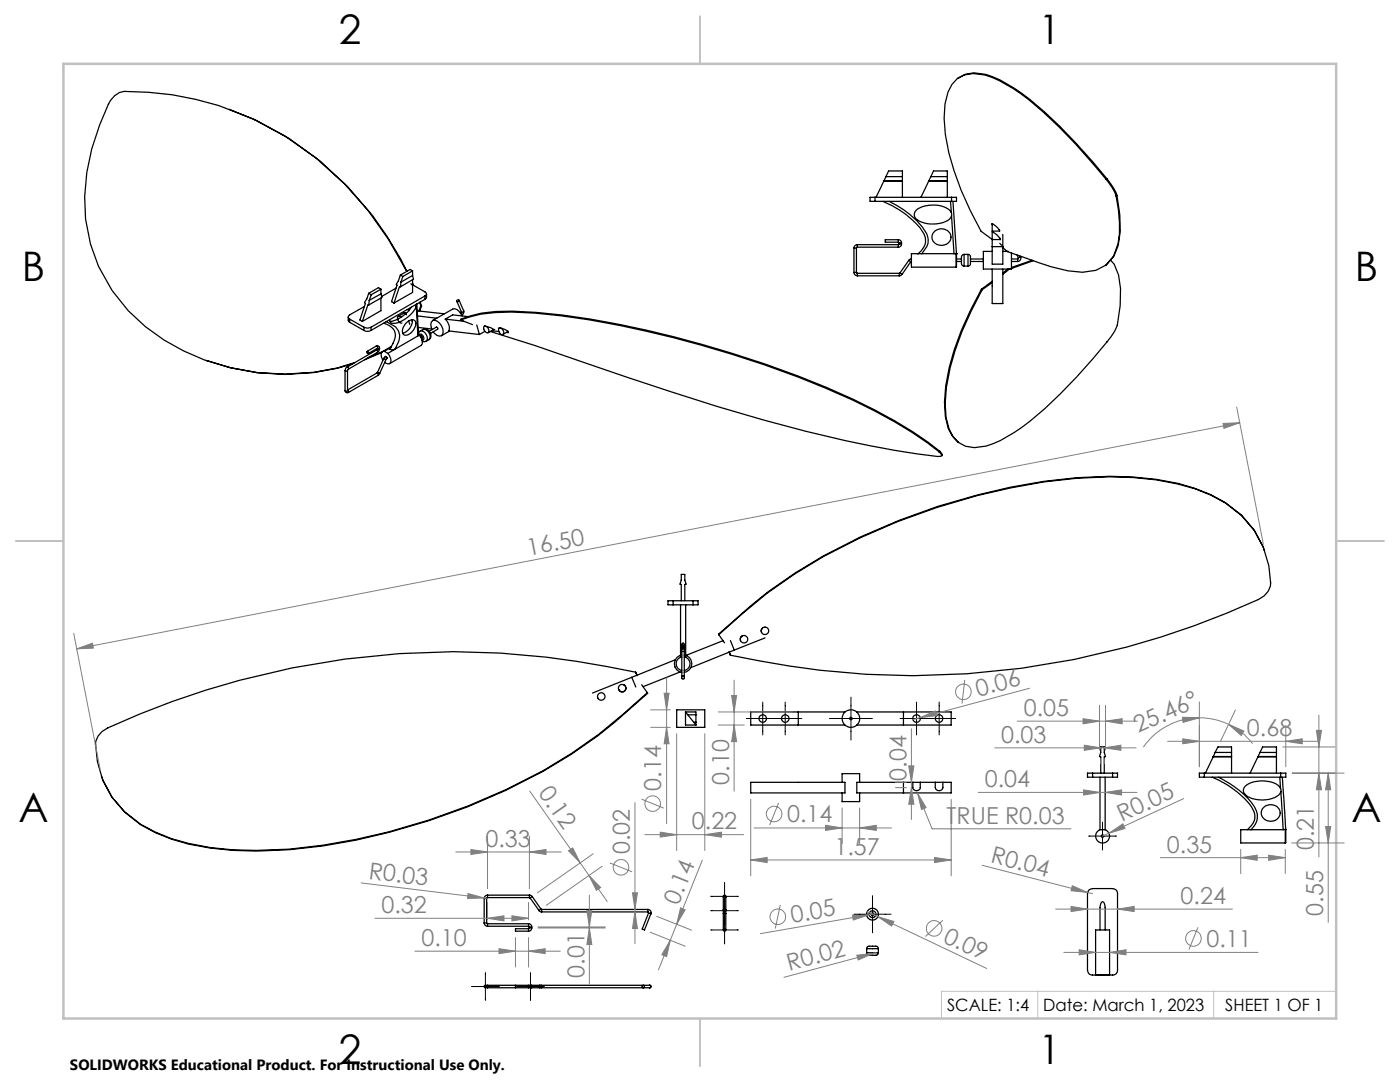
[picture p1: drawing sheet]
<svg xmlns="http://www.w3.org/2000/svg" width="279mm" height="216mm" viewBox="0 0 279 216" stroke-linecap="round" stroke-linejoin="round" font-family="sans-serif">
<g fill="none" stroke="#000" stroke-width=".25">
<path d="M191.3 15.6a6.8 6.8 0 0 1 6.8-.3 35.7 35.7 0 0 1 10.4 7 124.8 124.8 0 0 1 12.4 13.3M191.3 15.5l-.2 .2M45.8 21.8a63.7 63.7 0 0 1 35.4 32.4M174.6 39.4h-1v.8h1M174.6 39.4v.8M174.6 39.4h15.3M176.4 36.1h3.7M176.4 36.1l-1.6 3.3M176.4 36.1h.1M176.8 35.2h3.3M176.8 35.2l.5-1.1h2.8v5.3M176.8 35.2l-.4 .9"/>
<path d="M185.3 36.1h3.8M185.3 36.1l-1.5 3.3M185.4 36.1h-.1M185.4 36.1h3.7M185.8 35.2l.5-1.1h2.8v5.3M185.8 35.2l-.4 .9M185.8 35.2h3.3M189.9 39.4h1v.8h-1M189.9 39.4v.8M220.7 35.8a97.5 97.5 0 0 0-17-17.1 23.1 23.1 0 0 0-7.2-3.7 5.6 5.6 0 0 0-7.3 3.4 21.7 21.7 0 0 0 .2 12.2 63 63 0 0 0 6.4 15.5l2.2 1.7M220.7 35.8h.1M220.8 35.8a9.6 9.6 0 0 1 1.9 3.3"/>
<path d="M220.9 35.6l-.2 .2M220.9 35.6v.1M220.9 35.7a9.6 9.6 0 0 1 2 3.3M220.9 35.7l-.1 .1M222.7 39.1a24.7 24.7 0 0 1 .4 9.5 6.6 6.6 0 0 1-7.1 5.7 38.3 38.3 0 0 1-11.6-2.9l-3.3-1.2-1-.8M222.9 39l.6 3.9 .1 3.3-.4 2.8-.9 2.2-1.5 1.6M222.9 39l-.2 .1M73.6 58.5l-.4 1.2-.5 .7 .2 .2-1.1 3.3 .5 .2M73.6 58.5l.5 .3M73.7 59.9l-.1 1M74.1 58.8l-.4 1.1M76 59.5v2.5l-3.7 2.1"/>
<path d="M76 57.7l-1.9 1.1M76 57.7v.9M76 58.6l-2.3 1.3M76 58.6l.2 .8-2.6 1.5M76 57.7l-.5-.3-1.9 1.1M79 57.5l-2.8 1.7M79.9 54.9l-.4 1.1-.4 .7 .1 .2-1.1 3.3 .5 .3M79.9 54.9l.5 .3M79.9 57.2h-.2l-1.1 3.3M80 56.3l-.1 .9M80.4 55.2l-.4 1.1M81.2 54.2a65.6 65.6 0 0 0-30.8-30.5 60.8 60.8 0 0 0-25.6-5.5 4.3 4.3 0 0 0-3.2 2.6 43.9 43.9 0 0 0-4.5 22.9 32.8 32.8 0 0 0 15.7 24.2 45.1 45.1 0 0 0 38 4.5"/>
<path d="M82 56.6l2.8 1.6a.42 .42 0 0 1 .3 .4 .42 .42 0 0 1-.3 .5M82.2 56.8l.1 .2M82.3 56.5l.2 .4M82.3 55.8v2.5l-3.7 2.2M82.3 54l-.5-.2-1.9 1.1M82.3 54l-1.9 1.2M82.3 54v1M82.3 55l-2.3 1.3M82.3 55l.2 .7-2.6 1.5M84.8 59.1l-10.8 6.2M84.8 59.1v.6M84.8 59.7l-10.8 6.2"/>
<path d="M85.1 58.7v.8l-.3 .2M91.6 59.9l.9 2.1M170.4 54.4a.73 .73 0 0 0 .7 .6M170.4 49.5h.5M170.4 54.4h.5M170.4 49.5v4.9M170.9 54.4l.2 .1M170.9 49.5v4.9M171.1 49.3l-.2 .2M171.1 48.8a.66 .66 0 0 0-.7 .7M171.1 48.8v.5M171.1 54.5v.5"/>
<path d="M171.1 49.3h8.2M171.1 48.8h8.2M171.1 54.5h8.4M171.1 55h8.4M174.6 40.2h15.3M176.2 40.2a17.4 17.4 0 0 1 8.2 6.5 3.1 3.1 0 0 1-1.2 4M177.4 40.2a17.4 17.4 0 0 1 7.5 6.4 3.3 3.3 0 0 1-.9 4M179.3 48.3l.1 .2M179.3 47.8a.6 .6 0 0 1 .6 .7M179.3 47.8h-2.6v.5h2.6M179.3 48.8v.5M179.3 47.8v.5"/>
<path d="M179.4 48.7l-.1 .1M179.4 48.5h.5M179.4 48.7h.5M179.4 48.5v.2M179.5 54.5v.5M179.6 54.5h-.1M179.6 54.5l.4 .3M179.9 48.7a.6 .6 0 0 1-.6 .6M179.9 48.5v.2M180 54.8l-.5 .2M181.4 52l.4 .2M181.4 52l-1.8 2.5"/>
<path d="M181.8 52.2l-1.8 2.6M181.9 52.2h-.1M181.9 51.7l-.5 .3M186.4 46.2a1.91 1.91 0 0 1 2.2-.4 1.91 1.91 0 0 1 1.2 1.8 1.94 1.94 0 0 1-2 1.4 1.94 1.94 0 0 1-1.8-1.7l.1-.6zM189.7 40.2l.2 2.2M189.9 42.4a4.4 4.4 0 0 0-4.5-1.4l-1.2 .2a1.8 1.8 0 0 0-1.7 2 4.4 4.4 0 0 0 4.5 1.5l1.2-.3a2.37 2.37 0 0 0 1.7-1.3M189.9 42.4v.7M189.9 43.1l.5 7.5M190.2 40.2l.7 10.5M190.4 50.6h-8.5v2.7h8.9M190.4 50.6h.4v2.7M190.8 50.6h.1"/>
<path d="M190.9 50.6h.1M190.9 50.6l-.1 2.7M190.9 51.7h1M190.9 52.2h1M192.4 50.8l-.3 .1a3.1 3.1 0 0 0 0 2.1l.3 .1M192.4 50.8v2.3M192.4 53.1h.8M192.4 50.8h.8M193.2 50.8h.2a2.32 2.32 0 0 1 .2 2.1l-.4 .2M193.2 50.8v2.3M193.7 51.7h2.6M193.7 52.2h2.6"/>
<path d="M195.9 57.7a57.7 57.7 0 0 0-7.2 19.3l-.2 3.3 .2 2.8a7 7 0 0 0 2.6 5.2M195.9 57.7l.1 .1M198 47.8v-1.5a3 3 0 0 1 1.6 1.5M198 44.6v1.5h1.5a2.5 2.5 0 0 0-1.6-1.4l.1 .1M198 50.2h-1.7v3.5h5.6v-3.3M198 47.8h1.6M198 56.4l-2 1.4M198 56.1l-2.1 1.6M198 53.7v6.9h2.1v-6.9M199.5 48.5l.6 .7h-2.1M199.7 47.7l-.1 .1M200.1 50.2h1.2"/>
<path d="M200.1 46.8v5.9h-2.1v-4.9M201.2 53.6l-1.1 .9M201.3 53.7l.1 .1M201.4 53.8l-1.3 1M201.5 53.7l-.1 .1M201.9 51.7h1.2M201.9 52.2h1.2M203 50.9l.2 .6M203.1 51.7v.5M203.2 51.5l-.1 .2M203.6 51.1l.1 .2M203.7 51.3a.65 .65 0 0 1-.6 .9"/>
<path d="M203.7 51.3l-.5 .2M206 51.9l-4.1 1.5M206.2 52l-4.4 1.6M220.8 52.9l-.2 .1M221.6 51.9l.8 .8 .8 2.2a24.1 24.1 0 0 1-.4 10.3l-.3 .9a99.3 99.3 0 0 1-18.6 19.2 22.3 22.3 0 0 1-7.1 3.7 5.6 5.6 0 0 1-7.4-3.4 21.3 21.3 0 0 1 .2-12.2 62.2 62.2 0 0 1 6.4-15.6M41.2 71.9l.1 .1M41.3 72a44.6 44.6 0 0 0 29.1 .6M68.9 77.9l.1 .4h.5M68.9 73.9l.2 .2 .3-.2M68.9 77.9l.1 .2 .4-.2M68.9 73.9v4M69.3 73.2l-.3 .4-.1 .3"/>
<path d="M69.3 73.2l.2 .2v.3M69.4 77.9h.1M69.4 77.9l.2 .2-.1 .2M69.4 73.9v4M69.5 63.3v.7l.3 .3M69.5 73.7l-.1 .2M69.8 63.7l2.8 1.6M69.8 63.7v.6M69.8 64.3l2.8 1.6M72.6 65.3a1.5 1.5 0 0 0 1.4 0M72.6 65.9a1.5 1.5 0 0 0 1.4 0M72.6 65.3v.6"/>
<path d="M72.7 61.2l-2.9 1.6a.46 .46 0 0 0-.3 .5 .46 .46 0 0 0 .3 .4M73.2 70.1h.1a.24 .24 0 0 1 .2 .2 .24 .24 0 0 1-.1 .3l-.2-.4zM73.6 60.9h-.2l-1.1 3.2M74 65.3v.6M75.1 69.1l.4-.1 .2 .4M75.1 69.9l.2 .1v.3M75.1 69.1h.2v.4M75.1 69.9l-5.8 3.3M75.1 69.1l-1.9 1M75.2 74.4l.3 .2v.3M75.2 74.4l-5.8 3.4M75.2 69.6l-.1 .3"/>
<path d="M75.2 69.6l.2 .1 .3-.1M75.2 69.5v.1M75.3 69.5h.1M75.3 70.3l-5.8 3.4M75.3 69.5l-1.8 1.1M75.4 74.3l-.2 .1M75.4 74.3l.4 .2M75.5 74.9l-6 3.4M75.7 69.6l-.1 .4-.3 .3M75.7 69.4l-.4 .1M75.7 69.4v.2M75.8 74.5l-.3 .4"/>
<path d="M76.2 70.3l-3.4 1.5M76.6 64.5a2.7 2.7 0 0 1 2.3 2.7l-.5 1.5-.6 1M76.6 71.5l.4 .2M76.6 71.5l-1.2 2.8M76.7 70.1h-.3a1.23 1.23 0 0 0 0 1.8M76.7 70.1l.7 .4M76.9 71.2l-.3 .3M76.9 71.2l.3 .2v.2M77 64.2l2 1a2.57 2.57 0 0 1 .6 2.9l-.8 1.6M77 71.7l-1.2 2.8M77.2 71.6l-.2 .1M77.4 70.5a1.65 1.65 0 0 1 .4 2.1l-.8-.1-.2-.2"/>
<path d="M78 69.4l-1.3 .7M78.1 69.1l-1.8 1.1-2.9 1.2M78.1 69.3l-.2 .2a.53 .53 0 0 0 .4 .4 .53 .53 0 0 0 .5-.2M78.8 69.7l-1.4 .8M80 63.3a.41 .41 0 0 0-.6 0 .96 .96 0 0 0 .8 1.2M80.6 62.5a.32 .32 0 0 1 .4 0 .32 .32 0 0 1 .1 .3l-.2-.4-.4 .1M80.6 62.5h.1M80.6 62.5l-1.1 .6M81.2 64.3a1.11 1.11 0 0 1 1.7-.2 2.38 2.38 0 0 1-2.1 2.8 1.3 1.3 0 0 1 0-2.1zM81.2 61.8h.5M81.6 64l.2 .7M82.1 61.3a6.4 6.4 0 0 1-4.3 2.8"/>
<path d="M82.2 63.8a2.46 2.46 0 0 1-1.8 2.7M83.1 61.1a5.9 5.9 0 0 1-4.6 3.4 .61 .61 0 0 1-.7-.6M83.1 60.7v.4M83.1 61.1l.3 5.9M83.2 60.7l.3 6.1M83.3 62l5.4 .6M83.3 63l3.9 .5M83.4 67l-4.6 2.7M83.5 65.3l2.7 .4M83.5 66.7l-.1 .3M83.5 66.7a1.53 1.53 0 0 1 .5 2.2l-6.2 3.7M83.5 66.7a2.08 2.08 0 0 1 .8 1.6"/>
<path d="M83.7 66.8l.1-.1a.79 .79 0 0 1 .7 1.2h-.2M83.7 60.4l.3 .6M83.9 60.3l.2 .8M83.9 66.1l-.4 .4M83.9 66a1.38 1.38 0 0 1 1.2 2.1M83.9 67.1a.25 .25 0 0 1 .3 .1 .25 .25 0 0 1 0 .3M84 61l-.4 1.1M84 61l.1 .1M84.1 61.1l-.4 1M84.3 68.1l.5 .1 .3-.1M84.5 65.7a1.23 1.23 0 0 1 1.3 .6 1.23 1.23 0 0 1-.2 1.5M84.5 65.7a1.36 1.36 0 0 1 1.1 2.1"/>
<path d="M84.5 65.7l-.6 .3M85.6 67.8l-.5 .3M85.7 66.1l1.4-.8 .2 .1v.3l-1.4 .8M86.2 65.8a1.42 1.42 0 0 1 .2-1.8 1.6 1.6 0 0 1 1.7 1 1.55 1.55 0 0 1 0 2 1.43 1.43 0 0 1-1.6-.8M88.9 63.7a2.28 2.28 0 0 1 .7 2.3l6.1 .7M88.9 63.7l3.6 .4M89.7 66.1l-1.6 .9M91.2 60.1l.9 2.1M91.9 63.9a24.4 24.4 0 0 1 10.2-1.6 150.6 150.6 0 0 1 32.2 5 201.2 201.2 0 0 1 40.1 14.7 74.2 74.2 0 0 1 13 8.2M91.9 63.9l.1-.2a23.8 23.8 0 0 1 10.2-1.6 158.3 158.3 0 0 1 38 6.7 186.5 186.5 0 0 1 34.5 13 74.4 74.4 0 0 1 12.8 8.2M91.9 63.9l2.4 .9M92.2 63a1.6 1.6 0 0 0-1.9-1.3l-4 2.3"/>
<path d="M92.5 62l.1 .4-.5 .5v-.4h-.2l.2-.3M92.5 62a.26 .26 0 0 1-.1 .3 .26 .26 0 0 1-.3-.1M93.5 63.2l-3.2-.4-1.4 .9M95.1 64.8l.6 1.9M96.7 65.1l1.2 .3 .6 .4M96.7 65.1a.85 .85 0 0 1 .7 1.3 .86 .86 0 0 1-.7-1.3zM96.8 66.1l-1.1 .6M97.9 66.1l8.9 2.9a670.9 670.9 0 0 0 54 17 210.3 210.3 0 0 0 26.3 5.1h.6l.3-.2-.5-.7M98.1 66l1.5 .1M98.5 65.8h.1M98.5 65.8l-1.1 .6M99.6 65.4h.1"/>
<path d="M99.6 65.4l1.2 .4 .6 .3M99.6 65.4a.88 .88 0 0 0 .8 1.3 .87 .87 0 0 0-.4-1.2M101.1 66.3l.4 .1M101.4 66.1h.1M101.4 66.1l-1 .6M187.4 90.2h.1M187.5 90l-.1 .2M187.5 90h.1M187.5 90l.5 .5v.2M187.5 90v.2M188 90.7v.2M134.3 119.9h-1v.8h1"/>
<path d="M134.3 119.9v.8M134.3 119.9h4M136 119.9v-3.3h-.3l.3-.9v-1.1h.7v1.1l.2 .9h-.2v3.3M138.3 119.9h1v.8h-1M138.3 119.9v.8M252.3 109.7a17.8 17.8 0 0 0-7.8-9.4 35.1 35.1 0 0 0-13.8-4.7 93.6 93.6 0 0 0-35.7 3.2 121.2 121.2 0 0 0-41.6 19.2l-3.5 2.8-6.5 5.7v.1M252.3 109.7l.1 .2M253.6 116.3a3.7 3.7 0 0 1-2.5 3.3 164.8 164.8 0 0 1-105.3 11.1M253.6 116.3a19.2 19.2 0 0 0-11.9-17.5 44 44 0 0 0-15.6-3.5 98.3 98.3 0 0 0-31 3.6 122 122 0 0 0-42 19.5l-4.9 4-4.8 4.2M253.6 116.3h.1M124.4 136.6a.73 .73 0 0 1 .3 1.2 .73 .73 0 0 1-1.2-.1M126.1 135.1l.8 2"/>
<path d="M126.9 134.1a164.5 164.5 0 0 0-105.4 11.1 3.7 3.7 0 0 0-2.4 3.4 18.9 18.9 0 0 0 11.9 17.4 45.4 45.4 0 0 0 20.2 3.7 113 113 0 0 0 34.5-6.1 118.1 118.1 0 0 0 33.9-17.1l4.9-4.1 4.7-4.2M126.9 134.1l.2 .6M126.9 134.1l.2 .7M128.1 136.6l1.1 1.6M129.2 138.2l.1 .1a107.7 107.7 0 0 1-20.9 15.6 131.6 131.6 0 0 1-50.6 15.6 66.5 66.5 0 0 1-20.2-1.1 27.6 27.6 0 0 1-12.7-6.3l-2.5-3-1.8-3.3-.2-.7M134.3 120.7h4M134.8 131.7l-16.5 6.6M135.7 134.1l-7.4 2.9M135.8 120.7v10.4M135.8 131.1a1.4 1.4 0 0 0-.9 1.5 1.4 1.4 0 0 0 1.2 1.2M135.8 131.1h.3M136.1 129.6v.4"/>
<path d="M136.1 134.9v.1a.31 .31 0 0 0 0 .5 .31 .31 0 0 0 .4 0 .31 .31 0 0 0 .1-.5v-.1M136.1 128.6v.4M136.1 129.2v.4M136.1 130.7a1.75 1.75 0 0 0-1.5 1.7 1.75 1.75 0 0 0 1.5 1.8M136.1 129.6a.25 .25 0 0 1 .2-.3 .25 .25 0 0 1 .3 .3M136.1 130h.5M136.1 134.9h.5M136.1 129h.5M136.1 129.2h.5M136.1 129v.2M136.1 130v4.9M136.6 129.6v.4"/>
<path d="M136.6 128.6v.4M136.6 129.2v.4M136.6 130.7a1.74 1.74 0 0 1 1.5 1.7 1.74 1.74 0 0 1-1.5 1.8M136.6 129v.2M136.6 130v4.9M136.6 131.1h.2M136.8 120.7v10.4M136.8 131.1a1.4 1.4 0 0 1 .9 1.5 1.4 1.4 0 0 1-1.1 1.2M143.4 126.6l1.2 1.7M144.3 127.8l-7.4 3M145.5 130l.3 .7M145.6 130.2l.2 .5"/>
<path d="M145.8 127.8l.7 1.9M146.5 129.7l-8.6 3.5M148.2 126.9l-.4 .3v.6M152.2 125.3a.74 .74 0 0 0 .2 1.2 .74 .74 0 0 0 1-.6 .74 .74 0 0 0-1-.7l-.4 .3-.1 .6M152.7 127.3l-6.2 2.4M20.2 155l.1 .1M135 141.6h5.7v3.5h-5.7zM136.8 142.1h2.1v.5M136.8 142.1v2.6h2.1M136.8 142.1l2.1 2.6M137.3 142.6h1.6M138.5 144.1h.4"/>
<path d="M138.9 142.6v1.5M138.9 144.1v.6M149.8 156.1h18.8v2.1h-18.8zM159.3 142.1v2.6M168.1 156.1v-1.7h3.5v1.7M168.1 158.2v1.7h3.5v-1.7M168.6 142.1h-18.8v2.6h18.8M171 142.1h18.8v2.6h-18.8M180.3 142.1v2.6M180.3 156.1v2.1M182.2 156.1v1.1a.76 .76 0 0 0 .7 .6 .76 .76 0 0 0 .8-.6v-1.1M182.2 156.1h1.5"/>
<path d="M182.2 156.1h-11.2v2.1h18.8v-2.1h-1.6M183.7 156.1h3M186.7 156.1v1.1a.78 .78 0 0 0 .7 .6 .78 .78 0 0 0 .8-.6v-1.1M186.7 156.1h1.5M218.1 154.3h-1.1v.8h1.1M218.1 154.3v.8M218.1 154.3h3.9M218.1 155.1h3.9M219.5 155.1v10.5M219.7 154.3v-3.3h-.3l.3-.9v-1.1h.7v1.1l.2 .9h-.2v3.3M220.6 155.1v10.5M222 154.3h1v.8h-1"/>
<path d="M222 154.3v.8M240.3 154.3h-.9v.8h.9M240.3 154.3h15.3M240.3 155.1h15.3M240.3 154.3v.8M241.9 155.1a18.4 18.4 0 0 1 8 6.2 2.86 2.86 0 0 1-.7 4l-.3 .3M242.1 151h3.7M242.1 151l-1.5 3.3M242.1 151h.1M242.5 150.1l.6-1.1h2.7v5.3M242.5 150.1h3.3M242.5 150.1l-.4 .9"/>
<path d="M243.2 155.1a18.4 18.4 0 0 1 7.2 6l.2 .4a3.3 3.3 0 0 1-.9 4.1M251 151l-1.5 3.3M251 151h3.7M251.1 151h3.6M251.1 151h-.1M251.5 150.1l.5-1.1h2.7v5.3M251.5 150.1l-.4 .9M251.5 150.1h3.2M255.4 155.1l.2 2.2M255.6 157.3a3.8 3.8 0 0 0-3.6-1.5 4.1 4.1 0 0 0-3.8 1.5 1.64 1.64 0 0 0 1.4 1.9 5.8 5.8 0 0 0 5.7-.7l.3-.5M255.6 157.3v.7M255.6 154.3h1v.8h-1"/>
<path d="M255.6 154.3v.8M255.6 158l.5 7.6M255.9 155.1l.7 10.4M96.6 179.3h.5M96.6 179.3v4.9M97.1 179.3v4.9M97.3 179.1l-.2 .2M97.3 178.6a.73 .73 0 0 0-.7 .7M97.3 178.6v.5M97.3 178.6h8.4M97.3 179.1h8.4M105.7 179.1l.1 .1"/>
<path d="M105.7 178.6l.5 .3M105.7 178.6v.5M105.8 179.2l1.8 2.5M106.2 178.9l-.4 .3M106.2 178.9l1.7 2.5M144.4 179a.28 .28 0 0 1 .2-.4 .28 .28 0 0 1 .3 .4M144.4 179l.1-.1 .4 .1M144.4 179v2.5M144.9 179v2.5M219.5 165.6a1.37 1.37 0 0 0-.5 2.1 1.37 1.37 0 0 0 2.1 0 1.37 1.37 0 0 0-.5-2.1M219.5 165.6h1.1M252 161.3a1.89 1.89 0 0 1 2.3-.6 1.89 1.89 0 0 1 1.1 2 1.93 1.93 0 0 1-2.1 1.1 1.93 1.93 0 0 1-1.6-1.7z"/>
<path d="M256.1 165.6h-8.5v2.6h8.9M256.5 165.5v2.7M256.5 165.5h.1M256.5 165.5l-.4 .1M256.6 165.6v2.5l-.1 .1M256.6 165.5v.1M96.6 184.2a.73 .73 0 0 0 .7 .6M96.6 184.2h.5M97.1 184.2l.2 .1M97.3 184.3v.5M97.3 196.6h-.1a.3 .3 0 0 0-.5 .1 .3 .3 0 0 0 .2 .4h.4M97.3 196.6v.5"/>
<path d="M97.3 184.8h8.2M97.3 184.3h8.2M97.3 196.6h8.2M97.3 197.1h8.2M102.9 196.6v.5M105.5 184.8l.1 .2M105.5 184.3a.6 .6 0 0 1 .6 .7M105.5 185.3h-2.6v.5h2.6M105.5 185.3v.5M105.5 184.3v.5M105.5 197.1h.4M105.5 196.6h.4"/>
<path d="M105.5 196.6v.5M105.6 185.2l-.1 .1M105.6 185.2h.5M105.6 185h.5M105.6 185v.2M105.9 196.6h.1M105.9 197.1h.1M105.9 196.6a.25 .25 0 0 1 .2 .3 .25 .25 0 0 1-.2 .2M105.9 196.6h1.9M105.9 197.1h1.9M106.1 185.2a.6 .6 0 0 1-.6 .6M106.1 185v.2"/>
<path d="M107.6 181.7l.5 .3M107.8 197.1h.3M107.8 196.6h.3M107.8 196.6a.25 .25 0 0 0-.2 .3 .25 .25 0 0 0 .2 .2M107.9 181.4l.2 .1M107.9 181.4l-.3 .3M108.1 181.5v.5M108.1 196.6v.5M108.1 181.5h21.2M108.1 182h21.2M108.1 196.6h21.5M129.3 182l.1 .2"/>
<path d="M129.3 181.5a.67 .67 0 0 1 .6 .9M129.3 181.5v.5M129.4 182.2l-1.2 3.2 .4 .2 1.3-3.2M129.4 182.2l.5 .2M129.6 196.6a.25 .25 0 0 1 .3 .2 .25 .25 0 0 1-.2 .3h-21.6M129.6 196.6a.25 .25 0 0 1 .3 .3 .25 .25 0 0 1-.3 .2M144.4 181.7v.6M144.4 181.5v.2M144.4 185.5a.26 .26 0 0 0 .2 .3 .26 .26 0 0 0 .3-.3M144.4 181.7a.25 .25 0 0 1 .2-.2 .25 .25 0 0 1 .3 .2M144.4 185.5l.1 .1 .4-.1M144.4 182.3h.5"/>
<path d="M144.4 181.5l.1-.1 .4 .1M144.4 182.3v3.2M144.9 181.7v.6M144.9 181.5v.2M144.9 182.3v3.2M173 189.3l.1-.4 .2-.1h1.6l.3 .2 .1 .3M173 190.1v.3l.4 .2h1.5l.3-.2 .1-.3M173 189.3h2.3M173 190.1h2.3M173 189.3v.8M175.3 189.3v.8M218.7 194.5v-8.9h2.7v8.9"/>
<path d="M218.7 194.5h2.7M218.7 194.5l.1 .1M218.8 194.6h2.5M218.8 194.6h-.7a.96 .96 0 0 1-1.1-1v-15.3a1.02 1.02 0 0 1 1.1-1h4.1a.91 .91 0 0 1 .8 1v15.3a.91 .91 0 0 1-1 1h-.7M219.5 185.6l.1-5.2a.42 .42 0 0 1 .4-.5 .42 .42 0 0 1 .5 .5l.1 5.2M221.4 194.5l-.1 .1"/>
<circle cx="91.4" cy="60.1" r=".22"/>
<circle cx="120" cy="139" r=".75"/>
<circle cx="124.2" cy="137.3" r=".75"/>
<circle cx="136.3" cy="128.6" r=".25"/>
<circle cx="148.5" cy="127.6" r=".76"/>
<circle cx="152.2" cy="143.4" r=".74"/>
<circle cx="156.7" cy="143.4" r=".75"/>
<circle cx="169.8" cy="143.4" r="1.75"/>
<circle cx="169.8" cy="143.4" r=".25"/>
<circle cx="182.9" cy="143.4" r=".74"/>
<circle cx="187.4" cy="143.4" r=".75"/>
<circle cx="220.1" cy="166.9" r=".25"/>
<circle cx="128.4" cy="196.8" r=".24"/>
<circle cx="174.1" cy="182.4" r="1.17"/>
<circle cx="174.1" cy="182.4" r=".67"/>
<circle cx="174.1" cy="182.4" r=".25"/>
</g>
<g fill="none" stroke="#808080" stroke-width=".2">
<path d="M244.1 84.5l3.3-.2-3.1 1.2zM246.8 81.2l5.3 27.4M247.4 84.3l-232.1 45.2M14.7 126.4l5.3 27.3M15.3 129.5l3.2-1.2 .1 1zM132.5 138.3h1l-.5 3.3zM133 135.3v29.1M146 138.8h1l-.5 3.3zM146.5 135.7v22.2M192.5 135.7l-.5 4.7M205.5 137.3l-21.8 5.9M105.7 157.9l10.1 14.3"/>
<path d="M128 159.5l4.5 1.8M129.9 141.6h3.9M129.9 145.1h3.9M133 145.1l.5 3.3h-1zM135 146.4v23.3M140.7 146.4v23.3M143.3 142.1h14.7M143.3 144.7h5.3M146.5 144.7l.5 3.3h-1zM149.8 159.5v15.3M178.7 156.1h2.2M178.7 157.2h2.2"/>
<path d="M181.4 152.8h1l-.5 3.3zM181.9 157.2l.5 3.3h-1zM181.9 145.4v18.1M183.1 158.3l1.7 2.8-.9 .4zM183.1 158.3l2.9 7.1h27.7M183.7 143.2l3-1.3 .3 .9zM183.7 143.2l-1.5 .4M189.8 159.5v15.3M195.2 158.1h31.7M198.5 149.2h28.2M203 143.9h24M216.1 143.4l3.3 .5-3.3 .5z"/>
<path d="M216.3 157.6l3.2 .5-3.2 .5zM216.4 148.7l3.3 .5-3.3 .5zM219.4 140.7v9M219.7 151.4v1M220.4 149.2l3.3-.5v1zM220.4 151.4v1M220.6 158.1l3.2-.5v1zM220.6 143.9l3.3-.5v1zM220.6 140.7v9M233 147.9h30M236 143.1l3.4 .1-3.3 .9zM236 147.4l3.4 .5-3.4 .5z"/>
<path d="M236.2 159.3l-14.9 7M239.4 143.2a14 14 0 0 1 5.8 1.3M239.4 143.2a13.7 13.7 0 0 0-11.2 5.9M239.4 140.1v12.9M245.2 144.5l3 1.4-.5 .9zM245.2 144.5a13.8 13.8 0 0 1 4.8 3.9M246.6 141.7l-3 6.2M256 149h10.4M256.6 147.9l3.3-.5v1zM256.6 144.7v8.3M257.9 154.3h10.4M262.7 145.7h1l-.5 3.3z"/>
<path d="M263.2 154.3l.5 3.3h-1zM263.2 142.7v28.3M265.1 154.3l.5 3.3h-1.1zM265.1 154.3v29.7M72.1 176.2l24.5 3M90.9 170h21.1M93.4 178.3l3.2 .9-3.3 .1zM94 169.5l3.3 .5-3.3 .5zM96.6 179.2l.7 .1M97.3 166.8v10.5M105.7 170l3.3-.5v1zM105.7 166.8v10.5"/>
<path d="M113.5 169.8l.8-.6 1.5 3zM115.8 172.2l1.7 2.5M117.5 174.7l3.7 5.2M117.5 174.7l2.4 2.4-.9 .6zM117.6 178.6v17.8M118.4 170.4l-11.2 7.8M120.2 172.9l-11.2 7.8M121.7 172.2l4.5 1.8M126.2 178.2h1l-.5 3.3zM126.7 160.2v28.1M128.7 166.5h19.7M131.8 166.1l3.2 .4-3.2 .5z"/>
<path d="M140.2 171.6l-5.2 12.8M140.7 166.5l3.3-.4v.9zM149.8 171.6l3.3-.5v1zM149.8 171.6h40M150.5 165.2h27.4M155.4 160.2l-1.8 4.4M164.7 164.7l3.4 .5-3.4 .5zM168.1 161.2v7.2M171.6 165.2l3.3-.5v1zM171.6 161.2v7.2M186.5 171.1l3.3 .5-3.3 .5zM196 172.6l21.1 5.5"/>
<path d="M214 176.7l3.1 1.4-3.4-.4zM217.1 178.1l1 .2M221.3 166.3l2.8-1.9 .4 .9zM221.3 166.3l-1.3 .5M231.6 171.1h24.9M247.6 171.1l3.3-.5v1.1zM247.6 169.5v4.8M253.2 170.6l3.3 .5-3.3 .6zM256.5 169.5v4.8M257.8 168.2h10.5M264.5 164.9h1.1l-.5 3.3zM74.8 183.2h30.7"/>
<path d="M82.8 189.8h29M97.3 183.2l3.3-.5v1.1zM97.3 180.1v3.5M99.6 189.3l3.3 .5-3.3 .5zM102.2 182.7l3.3 .5-3.3 .6zM102.9 187.1v5.9M105.5 189.8l3.3-.5v1zM105.5 187.1v5.9M105.5 180.1v3.5M107.4 185.2h13.4M107.4 185h13.4M117.1 181.7h1l-.5 3.3z"/>
<path d="M117.6 185.2l.5 3.3h-1zM126.7 182l.5 3.3h-1zM129.8 186l6.9 2.8M131.1 182.8l6.9 2.8M133.8 187.6l-.8 3.3-.9-.4zM135 184.4l-3.6 9.1M135.8 181.2l.9 .3-1.7 2.9zM155.7 180.6l-1 4.7M170.1 182.6l3.4-.1-3.2 1.1zM171 190.6l3.3-.4-3 1.4zM173.1 181.9l2.1 1M173.5 182.5l-21.7 3.8"/>
<path d="M174.3 190.2l-17.8 4.8M174.8 190.1l-.5 .1M174.8 182.3l-1.3 .2M175.2 182.9l3.2 1-.5 .9zM175.2 182.9l21.7 10.4M188.2 183.6l-3.5 3.3M210.7 181.4h35.3M212.3 190h38.8M213.7 180.9l3.3 .5-3.3 .5zM215.4 189.5l3.3 .5-3.3 .5zM221.4 190l3.3-.5v1zM223 181.4l3.3-.5v1z"/>
<path d="M239.1 185l-1.8 4.5"/>
<circle cx="192.3" cy="138.1" r="1.56"/>
<circle cx="123.9" cy="173.1" r="1.56"/>
<circle cx="130.3" cy="160.3" r="1.56"/>
<circle cx="154.5" cy="162.4" r="1.55"/>
<circle cx="155.2" cy="182.9" r="1.56"/>
<circle cx="186.4" cy="185.2" r="1.55"/>
<circle cx="238.2" cy="187.2" r="1.55"/>
</g>
<g fill="none" stroke="#000" stroke-width=".2">
<path d="M169.8 139.1v8.6M148.9 143.4h11.1M152.2 140.1v6.5M156.7 140.1v6.5M165.5 143.4h8.6M179.6 143.4h11.1M182.9 140.1v6.5M187.4 140.1v6.5M141.8 178.9h5.6M144.6 176.1v12.2M174.1 178.7v7.4M217.2 166.8h5.6"/>
<path d="M220 164v5.6M94.1 196.8h5.6M96.9 194.1v5.5M103.1 196.8h5.6M105.9 194.1v5.5M141.8 185.6h5.6M141.8 181.7h5.6M170.4 182.4h7.4"/>
</g>
<path d="M207.1 197.8v5.4M242.2 197.8v5.4M266.7 197.8h-78.8v5.4" fill="none" stroke="#c0c0c0" stroke-width=".2"/>
<path d="M139.7 3.2v9.5M3.1 107.9h9.6M266.7 107.9h9.5M139.7 203.2v9.6" fill="none" stroke="#c0c0c0" stroke-width=".25"/>
<path d="M12.7 12.7h254v190.5h-254z" fill="none" stroke="#c0c0c0" stroke-width=".5"/>
<g fill="#808080">
<path d="M214 176.7l3.1 1.4-3.4-.4z"/>
<path d="M93.4 178.3l3.2 .9-3.3 .1z"/>
<path d="M170.1 182.6l3.4-.1-3.2 1.1z"/>
<path d="M183.7 143.2l3-1.3 .3 .9z"/>
<path d="M171 190.6l3.3-.4-3 1.4z"/>
<path d="M221.3 166.3l2.8-1.9 .4 .9z"/>
<path d="M175.2 182.9l3.2 1-.5 .9z"/>
<path d="M117.5 174.7l2.4 2.4-.9 .6zM113.5 169.8l.8-.6 1.5 3z"/>
<path d="M171.6 165.2l3.3-.5v1zM164.7 164.7l3.4 .5-3.4 .5zM105.7 170l3.3-.5v1zM94 169.5l3.3 .5-3.3 .5zM220.4 149.2l3.3-.5v1zM216.4 148.7l3.3 .5-3.3 .5z"/>
<path d="M131.8 166.1l3.2 .4-3.2 .5zM140.7 166.5l3.3-.4v.9zM149.8 171.6l3.3-.5v1zM186.5 171.1l3.3 .5-3.3 .5zM183.1 158.3l.8 3.2 .9-.4zM99.6 189.3l3.3 .5-3.3 .5zM105.5 189.8l3.3-.5v1zM247.6 171.1l3.3-.5v1.1zM253.2 170.6l3.3 .5-3.3 .6zM236 147.4l3.4 .5-3.4 .5zM256.6 147.9l3.3-.5v1zM213.7 180.9l3.3 .5-3.3 .5zM223 181.4l3.3-.5v1zM215.4 189.5l3.3 .5-3.3 .5zM221.4 190l3.3-.5v1z"/>
<path d="M216.3 157.6l3.2 .5-3.2 .5zM220.6 158.1l3.2-.5v1z"/>
<path d="M97.3 183.2l3.3-.5v1.1zM102.2 182.7l3.3 .5-3.3 .6z"/>
<path d="M15.3 129.5l3.2-1.2 .1 1zM244.1 84.5l3.3-.2-3.1 1.2z"/>
<path d="M245.2 144.5l3 1.4-.5 .9zM236 143.1l3.4 .1-3.3 .9z"/>
<path d="M133.8 187.6l-.8 3.3-.9-.4zM135.8 181.2l.9 .3-1.7 2.9z"/>
<path d="M126.7 182l.5 3.3h-1zM126.2 178.2h1l-.5 3.3zM117.6 185.2l.5 3.3h-1zM117.1 181.7h1l-.5 3.3z"/>
<path d="M146 138.8h1l-.5 3.3zM146.5 144.7l.5 3.3h-1zM132.5 138.3h1l-.5 3.3zM133 145.1l.5 3.3h-1zM181.4 152.8h1l-.5 3.3zM181.9 157.2l.5 3.3h-1zM262.7 145.7h1l-.5 3.3zM263.2 154.3l.5 3.3h-1zM265.1 154.3l.5 3.3h-1.1zM264.5 164.9h1.1l-.5 3.3z"/>
<path d="M216.1 143.4l3.3 .5-3.3 .5zM220.6 143.9l3.3-.5v1z"/>
</g>
<g font-size="8.1">
<text x="67.6" y="8.9">2</text>
<text x="207.3" y="8.9">1</text>
<text x="4.4" y="56.2">B</text>
<text x="270.4" y="56.2">B</text>
<text x="3.7" y="164.1">A</text>
<text x="269.7" y="164.1">A</text>
<text x="67.6" y="212.4">2</text>
<text x="207.3" y="212.4">1</text>
</g>
<g font-size="4.7" fill="#808080">
<text x="105.5" y="110.9" transform="rotate(-11 105.5 110.9)">16.50</text>
<text x="195.2" y="139" transform="rotate(-15 195.2 139)">0.06</text>
<text x="204.3" y="142.9">0.05</text>
<text x="199.8" y="148.2">0.03</text>
<text x="227.1" y="146.3" transform="rotate(-25 227.1 146.3)">25.46°</text>
<text x="248.9" y="146.9">0.68</text>
<text x="180.9" y="155.8" transform="rotate(-90 180.9 155.8)">0.04</text>
<text x="107.3" y="158.3" transform="rotate(55 107.3 158.3)">0.12</text>
<text x="132" y="157.8" transform="rotate(-90 132 157.8)">0.14</text>
<text x="145.5" y="156.6" transform="rotate(-90 145.5 156.6)">0.10</text>
<text x="196.5" y="157.1">0.04</text>
<text x="138.1" y="165.5">0.22</text>
<text x="157.1" y="164.1">0.14</text>
<text x="188.9" y="164.4">TRUE R0.03</text>
<text x="223.9" y="164" transform="rotate(-25 223.9 164)">R0.05</text>
<text x="96.9" y="169">0.33</text>
<text x="125.7" y="170.5" transform="rotate(-90 125.7 170.5)">0.02</text>
<text x="166.5" y="170.6">1.57</text>
<text x="197.5" y="172" transform="rotate(14 197.5 172)">R0.04</text>
<text x="232.9" y="170.1">0.35</text>
<text x="262.2" y="169.7" transform="rotate(-90 262.2 169.7)">0.21</text>
<text x="73.5" y="175.3" transform="rotate(7 73.5 175.3)">R0.03</text>
<text x="76.1" y="182.2">0.32</text>
<text x="135.4" y="180.8" transform="rotate(-68 135.4 180.8)">0.14</text>
<text x="158.1" y="184.2" transform="rotate(-10 158.1 184.2)">0.05</text>
<text x="235.6" y="180.3">0.24</text>
<text x="264.1" y="182.7" transform="rotate(-90 264.1 182.7)">0.55</text>
<text x="84.1" y="188.8">0.10</text>
<text x="188" y="187.9" transform="rotate(25 188 187.9)">0.09</text>
<text x="240.8" y="188.9">0.11</text>
<text x="116.6" y="195.1" transform="rotate(-90 116.6 195.1)">0.01</text>
<text x="157.5" y="193.7" transform="rotate(-15 157.5 193.7)">R0.02</text>
</g>
<g font-size="3.4">
<text x="189" y="201.8">SCALE: 1:4</text>
<text x="208.2" y="201.8">Date: March 1, 2023</text>
<text x="244.5" y="201.7">SHEET 1 OF 1</text>
</g>
<text font-size="3" x="14" y="213.5">SOLIDWORKS Educational Product. For Instructional Use Only.</text>
</svg>
